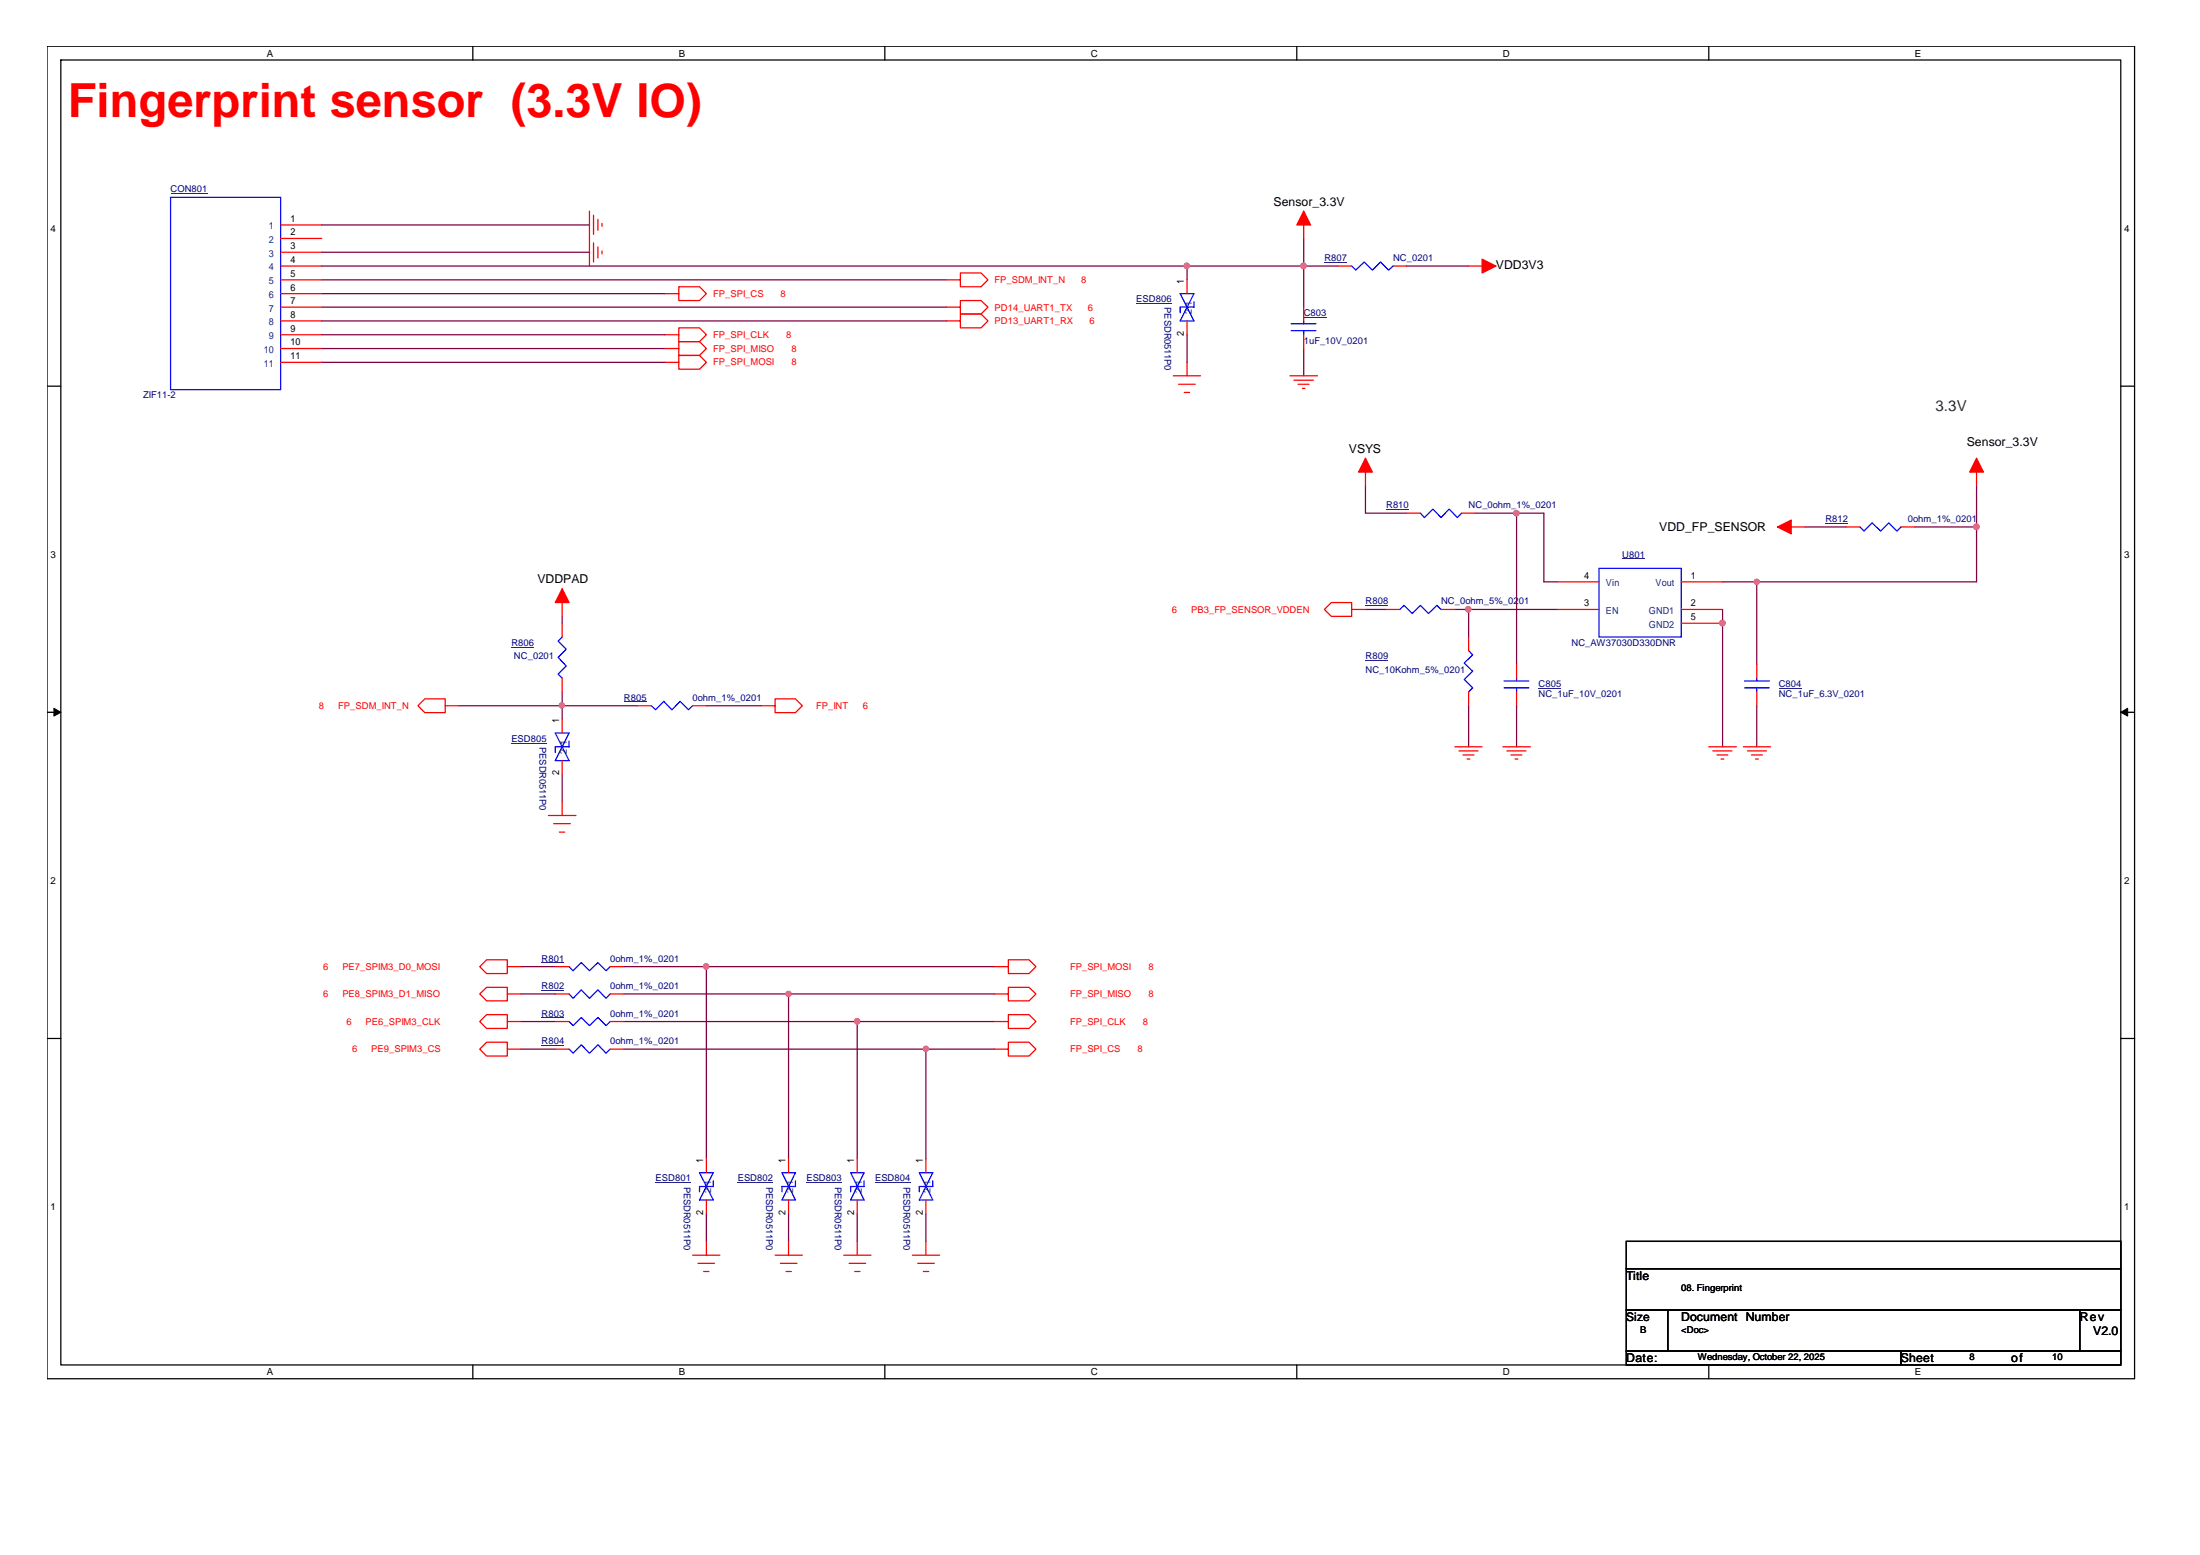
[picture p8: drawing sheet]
<svg xmlns="http://www.w3.org/2000/svg" width="297mm" height="210mm" viewBox="0 0 297 210" stroke-linecap="round" stroke-linejoin="round" font-family="sans-serif">
<path d="M6.3 6.2h281.9v179.9h-281.9zM8.2 8.1h278.1v176.1h-278.1z" fill="none" stroke="#000" stroke-width=".17"/>
<g fill="#fff">
<path d="M36 6.4h.8v1.5h-.8z"/>
<path d="M36 184.5h.8v1.4h-.8z"/>
</g>
<path d="M63.8 6.2v1.9M63.8 184.2v1.9" fill="none" stroke="#000" stroke-width=".17"/>
<g fill="#fff">
<path d="M91.7 6.4h.8v1.5h-.8z"/>
<path d="M91.7 184.5h.8v1.4h-.8z"/>
</g>
<path d="M119.5 6.2v1.9M119.5 184.2v1.9" fill="none" stroke="#000" stroke-width=".17"/>
<g fill="#fff">
<path d="M147.3 6.4h.9v1.5h-.9z"/>
<path d="M147.3 184.5h.9v1.4h-.9z"/>
</g>
<path d="M175.1 6.2v1.9M175.1 184.2v1.9" fill="none" stroke="#000" stroke-width=".17"/>
<g fill="#fff">
<path d="M202.9 6.4h.9v1.5h-.9z"/>
<path d="M202.9 184.5h.9v1.4h-.9z"/>
</g>
<path d="M230.7 6.2v1.9M230.7 184.2v1.9" fill="none" stroke="#000" stroke-width=".17"/>
<g fill="#fff">
<path d="M258.5 6.4h.9v1.5h-.9z"/>
<path d="M258.5 184.5h.9v1.4h-.9z"/>
<path d="M6.8 30.1h.7v1.5h-.7z"/>
<path d="M286.8 30.1h.7v1.5h-.7z"/>
<path d="M6.8 74.1h.7v1.5h-.7z"/>
<path d="M286.8 74.1h.7v1.5h-.7z"/>
</g>
<path d="M6.4 52.1h1.8M286.3 52.1h1.9" fill="none" stroke="#000" stroke-width=".17"/>
<g fill="#fff">
<path d="M6.8 118.2h.7v1.4h-.7z"/>
<path d="M286.8 118.2h.7v1.4h-.7z"/>
</g>
<path d="M6.4 96.2h1.8M286.3 96.2h1.9" fill="none" stroke="#000" stroke-width=".17"/>
<path d="M7.3 95.6l.9 .6-.9 .5zM286.3 96.2l1-.6v1.1z" fill="#000" stroke="#000" stroke-width=".14"/>
<g fill="#fff">
<path d="M6.8 162.2h.7v1.5h-.7z"/>
<path d="M286.8 162.2h.7v1.5h-.7z"/>
</g>
<path d="M6.4 140.2h1.8M286.3 140.2h1.9M219.6 167.6h66.7v3.7h-66.7zM219.6 171.3h66.7v5.5h-66.7zM219.6 176.8h5.6v5.6h-5.6zM225.2 176.8h55.6v5.6h-55.6zM280.8 176.8h5.5v5.6h-5.5zM219.6 182.4h37.1v1.8h-37.1zM256.7 182.4h29.6v1.8h-29.6z" fill="none" stroke="#000" stroke-width=".17"/>
<g fill="none" stroke="#800040" stroke-width=".17">
<path d="M43.4 37.8h84.4M43.4 35.9h116.9M43.4 39.6h46.4M43.4 30.4h36.2M43.4 34.1h36.2M176 35.9h4.6M176 35.9v5.6M176 32.2v3.7M176 35.9h-15.7v1.9M189.9 35.9h8.4M43.4 45.2h46.4M43.4 47h46.4"/>
<path d="M43.4 48.9h46.4M43.4 43.3h84.4M43.4 41.5h84.4M160.3 45.2v3.7M176 47v3.7M184.4 65.6v3.7h5.5M199.2 69.3h5.6M204.8 69.3v20.4M204.8 69.3h3.6v9.2h1.9M232.6 78.5h4.6M237.2 78.5v11.2M243.7 71.1h5.6"/>
<path d="M258.5 71.1h8.4M266.9 71.1v7.4h-29.7M266.9 65.6v5.5M62 95.3h13.9M75.9 95.3h10.2M75.9 93.4v1.9M75.9 83.2v.9M75.9 95.3v1.8M95.4 95.3h7.4M184.4 82.3h2.8M196.4 82.3h1.9M198.3 82.3h12"/>
<path d="M198.3 82.3v3.7M198.3 95.3v5.5M204.8 95.3v5.5M232.6 82.3v18.5M237.2 95.3v5.5M75.9 104.5v3.7M70.3 137.9h4.7M70.3 134.2h4.7M70.3 130.5h4.7M84.2 134.2h22.3M84.2 137.9h31.5M84.2 130.5h11.2"/>
<path d="M95.4 130.5v25.9M95.4 130.5h38.9M106.5 134.2v22.2M106.5 134.2h27.8M115.7 137.9v18.5M115.7 137.9h18.6M70.3 141.6h4.7M84.2 141.6h40.8M125 141.6v14.8M125 141.6h9.3M95.4 163.8v3.8M106.5 163.8v3.8"/>
<path d="M115.7 163.8v3.8M125 163.8v3.8"/>
</g>
<g fill="#f0f" stroke="#f0f" stroke-width=".17">
<circle cx="75.9" cy="95.2" r=".34"/>
<circle cx="160.2" cy="35.9" r=".35"/>
<circle cx="204.7" cy="69.3" r=".36"/>
<circle cx="232.5" cy="84.1" r=".37"/>
<circle cx="198.2" cy="82.2" r=".35"/>
<circle cx="237.2" cy="78.5" r=".34"/>
<circle cx="266.8" cy="71.1" r=".37"/>
<circle cx="95.3" cy="130.5" r=".35"/>
<circle cx="106.5" cy="134.2" r=".34"/>
<circle cx="115.7" cy="137.9" r=".35"/>
<circle cx="125" cy="141.6" r=".34"/>
<circle cx="176" cy="35.9" r=".37"/>
</g>
<g fill="none" stroke="#f00" stroke-width=".17">
<path d="M37.9 30.4h5.5M37.9 32.2h5.5M37.9 34.1h5.5M37.9 35.9h5.5M37.9 37.8h5.5M37.9 39.6h5.5M79.6 28.5v7.4M80.1 29.1v2.5M80.1 32.8v2.6M80.7 29.6v1.5M80.7 33.3v1.5M81.3 30.2v.3"/>
<path d="M81.3 33.9v.4M89.8 39.6h1.9v-.9h2.7l1 .9-1 1h-2.7v-1M127.8 37.8h1.9v-1h2.8l.9 1-.9 .9h-2.8v-.9M160.3 37.8v1.8M176 28.5v3.7M180.6 35.9h1.9M188.1 35.9h1.8M198.3 35.9h3.7M37.9 41.5h5.5M37.9 43.3h5.5M37.9 45.2h5.5M37.9 47h5.5"/>
<path d="M37.9 48.9h5.5M89.8 45.2h1.9v-.9h2.7l1 .9-1 .9h-2.7v-.9M89.8 47h1.9v-.9h2.7l1 .9-1 1h-2.7v-1M89.8 48.9h1.9v-.9h2.7l1 .9-1 .9h-2.7v-.9M127.8 41.5h1.9v-.9h2.8l.9 .9-.9 .9h-2.8v-.9M127.8 43.3h1.9v-.9h2.8l.9 .9-.9 1h-2.8v-1M158.4 50.7h3.7M159.1 51.9h2.3M159.9 53h.7M160.3 43.3v1.9M160.3 48.9v1.8M174.2 50.7h3.7"/>
<path d="M174.7 51.3h2.6M175.3 51.9h1.4M175.9 52.4h.3M176 41.5v1.8M176 45.2v1.8M75.9 79.5v3.7M184.4 61.9v3.7M189.9 69.3h1.9M197.4 69.3h1.8M210.3 78.5h5.6M227 78.5h5.6M240 71.1h3.7"/>
<path d="M249.3 71.1h1.8M256.7 71.1h1.8M266.9 61.9v3.7M60.1 95.3v.9h-2.7l-1-.9 1-1h2.7v1h1.9M75.9 84.1v1.9M75.9 91.5v1.9M75.9 97.1v1.8M86.1 95.3h1.8M93.5 95.3h1.9M102.8 95.3h1.8v-1h2.8l.9 1-.9 .9h-2.8v-.9M182.5 82.3v.9h-2.8l-.9-.9 .9-1h2.8v1h1.9M187.2 82.3h1.8"/>
<path d="M194.6 82.3h1.8M198.3 93.4v1.9M198.3 86v1.8M204.8 89.7v1.8M204.8 93.4v1.9M210.3 82.3h5.6M227 82.3h5.6M227 84.1h5.6M237.2 89.7v1.8M237.2 93.4v1.9M74 110.1h3.8M74.8 111.2h2.2"/>
<path d="M75.5 112.3h.7M75.9 102.7v1.8M75.9 108.2v1.9M196.4 100.8h3.7M197 101.4h2.6M197.5 101.9h1.5M198.1 102.5h.4M202.9 100.8h3.7M203.5 101.4h2.5M204 101.9h1.5M204.6 102.5h.3M230.7 100.8h3.7"/>
<path d="M231.3 101.4h2.5M231.8 101.9h1.5M232.4 102.5h.3M235.4 100.8h3.7M235.9 101.4h2.6M236.5 101.9h1.5M237 102.5h.4M68.5 137.9v.9h-2.8l-.9-.9 .9-.9h2.8v.9h1.8M68.5 134.2v.9h-2.8l-.9-.9 .9-.9h2.8v.9h1.8M68.5 130.5v.9h-2.8l-.9-.9 .9-.9h2.8v.9h1.8M75 137.9h1.8M75 130.5h1.8"/>
<path d="M75 134.2h1.8M82.4 137.9h1.8M82.4 130.5h1.8M82.4 134.2h1.8M134.3 137.9h1.8v-.9h2.8l1 .9-1 .9h-2.8v-.9M134.3 130.5h1.8v-.9h2.8l1 .9-1 .9h-2.8v-.9M134.3 134.2h1.8v-.9h2.8l1 .9-1 .9h-2.8v-.9M68.5 141.6v1h-2.8l-.9-1 .9-.9h2.8v.9h1.8M75 141.6h1.8M82.4 141.6h1.8M95.4 156.4v1.9M106.5 156.4v1.9"/>
<path d="M115.7 156.4v1.9M125 156.4v1.9M134.3 141.6h1.8v-.9h2.8l1 .9-1 1h-2.8v-1M93.5 169.4h3.7M94.2 170.5h2.3M95 171.6h.7M95.4 162v1.8M95.4 167.6v1.8M104.6 169.4h3.7M105.4 170.5h2.2M106.1 171.6h.7M106.5 162v1.8"/>
<path d="M106.5 167.6v1.8M113.9 169.4h3.7M114.6 170.5h2.3M115.4 171.6h.7M115.7 162v1.8M115.7 167.6v1.8M123.2 169.4h3.7M123.9 170.5h2.3M124.7 171.6h.7M125 162v1.8M125 167.6v1.8"/>
</g>
<g fill="#f00" stroke="#f00" stroke-width=".17">
<path d="M75.9 79.5l.9 1.8h-1.8z"/>
<path d="M200.1 35l1.9 .9-1.9 .9z"/>
<path d="M184.4 61.9l.9 1.8h-1.9z"/>
<path d="M176 28.5l1 1.9h-1.9z"/>
<path d="M266.9 61.9l.9 1.8h-1.9z"/>
<path d="M240 71.1l1.9-.9v1.9z"/>
</g>
<g fill="none" stroke="#00f" stroke-width=".17">
<path d="M23 26.6h14.9v26h-14.9zM159.3 39.6l1.9 3.7h-1.9l1.9-3.7zM182.5 35.9l.5 .6 1.2-1.1 1.1 1.1 1.1-1.1 1.1 1.1 .6-.6M161.2 40.7v.8h-1.9v.7M174.3 44.6h3.4M174.3 43.7h3.4M176 43.3v.4M176 44.6v.6M191.8 69.3l.5 .6 1.2-1.2 1.1 1.2 1.1-1.2 1.1 1.2 .6-.6M215.9 76.7h11.1v9.3h-11.1zM251.1 71.1l.6 .6 1.1-1.1 1.1 1.1 1.1-1.1 1.1 1.1 .6-.6M75 98.9l1.8 3.8h-1.8l1.8-3.8z"/>
<path d="M75.9 86l-.5 .5 1.1 1.1-1.1 1.1 1.1 1.2-1.1 1.1 .5 .5M87.9 95.3l.6 .5 1.1-1.1 1.1 1.1 1.1-1.1 1.2 1.1 .5-.5M189 82.3l.6-.6 1.1 1.1 1.1-1.1 1.1 1.1 1.1-1.1 .6 .6M198.3 87.8l.5 .6-1.1 1.1 1.1 1.1-1.1 1.1 1.1 1.2-.5 .5M203.1 92.9h3.3M203.1 91.9h3.3M204.8 91.5v.4M204.8 92.9v.5M235.5 92.9h3.4M235.5 91.9h3.4M237.2 91.5v.4M237.2 92.9v.5"/>
<path d="M76.8 100v.8h-1.8v.8M76.8 137.9l.6 .5 1.1-1.1 1.1 1.1 1.1-1.1 1.1 1.1 .6-.5M76.8 130.5l.6 .5 1.1-1.1 1.1 1.1 1.1-1.1 1.1 1.1 .6-.5M76.8 134.2l.6 .6 1.1-1.2 1.1 1.2 1.1-1.2 1.1 1.2 .6-.6M76.8 141.6l.6 .6 1.1-1.2 1.1 1.2 1.1-1.2 1.1 1.2 .6-.6M94.4 158.3l1.9 3.7h-1.9l1.9-3.7zM96.3 159.4v.8h-1.9v.7M105.6 158.3h1.8l-1.8 3.7h1.8zM107.4 159.4v.8h-1.8v.7M114.9 158.3h1.8l-1.8 3.7h1.8zM116.7 159.4v.8h-1.8v.7M124.1 158.3h1.8l-1.8 3.7h1.8z"/>
<path d="M125.9 159.4v.8h-1.8v.7"/>
</g>
<g fill="none" stroke="#000080" stroke-width=".14">
<path d="M23 26.1h5M178.8 35.4h3.1M153.4 41h4.8M176 42.8h3.1M187.2 68.8h3M219 75.5h3.1M246.5 70.6h3.1M69 87.3h3.1M84.2 94.8h3.1M184.4 89.2h3.1M184.4 81.8h3.1M207.7 92.9h3.1"/>
<path d="M240.2 92.9h3M69 100.3h4.8M73.1 137.4h3.1M73.1 130h3.1M73.1 133.7h3.1M73.1 141.1h3.1M88.5 159.7h4.8M99.6 159.7h4.8M108.9 159.7h4.8M118.2 159.7h4.7"/>
</g>
<text font-size="6.3" fill="#f00" x="9.1" y="15.8">Fingerprint sensor (3.3V IO)</text>
<text font-size="2" fill="#008000" x="261.3" y="55.4">3.3V</text>
<g font-size="1.7">
<text x="172" y="27.7">Sensor_3.3V</text>
<text x="202" y="36.3">VDD3V3</text>
<text x="182.1" y="61.1">VSYS</text>
<text x="265.6" y="60.2">Sensor_3.3V</text>
<text x="224" y="71.7">VDD_FP_SENSOR</text>
<text x="72.6" y="78.8">VDDPAD</text>
<text x="219.6" y="172.7">Title</text>
<text x="227" y="178.3">Document Number</text>
<text x="280.8" y="178.3">Rev</text>
<text x="219.6" y="183.9">Date:</text>
<text x="256.7" y="183.9">Sheet</text>
<text x="271.5" y="183.9">of</text>
<text x="282.6" y="180.2">V2.0</text>
</g>
<text font-size="1.6" x="219.6" y="178.3">Size</text>
<g font-size="1.3">
<text x="36" y="7.6">A</text>
<text x="91.7" y="7.6">B</text>
<text x="147.3" y="7.6">C</text>
<text x="202.9" y="7.6">D</text>
<text x="258.5" y="7.6">E</text>
<text x="39.2" y="29.9">1</text>
<text x="6.8" y="31.3">4</text>
<text x="39.2" y="31.8">2</text>
<text x="39.2" y="33.6">3</text>
<text x="39.2" y="35.5">4</text>
<text x="286.8" y="31.3">4</text>
<text x="39.2" y="37.4">5</text>
<text x="39.2" y="39.2">6</text>
<text x="39.2" y="41">7</text>
<text x="159.9" y="38.3" transform="rotate(-90 159.9 38.3)">1</text>
<text x="39.2" y="42.9">8</text>
<text x="39.2" y="44.8">9</text>
<text x="39.2" y="46.6">10</text>
<text x="159.9" y="45.3" transform="rotate(-90 159.9 45.3)">2</text>
<text x="39.2" y="48.5">11</text>
<text x="6.8" y="75.3">3</text>
<text x="286.8" y="75.3">3</text>
<text x="213.9" y="81.8">3</text>
<text x="213.9" y="78.1">4</text>
<text x="228.3" y="78.1">1</text>
<text x="228.3" y="81.8">2</text>
<text x="228.3" y="83.7">5</text>
<text x="75.5" y="97.6" transform="rotate(-90 75.5 97.6)">1</text>
<text x="75.5" y="104.7" transform="rotate(-90 75.5 104.7)">2</text>
<text x="6.8" y="119.4">2</text>
<text x="286.8" y="119.4">2</text>
<text x="95" y="157" transform="rotate(-90 95 157)">1</text>
<text x="106" y="157" transform="rotate(-90 106 157)">1</text>
<text x="115.3" y="157" transform="rotate(-90 115.3 157)">1</text>
<text x="124.6" y="157" transform="rotate(-90 124.6 157)">1</text>
<text x="6.8" y="163.4">1</text>
<text x="95" y="164" transform="rotate(-90 95 164)">2</text>
<text x="106" y="164" transform="rotate(-90 106 164)">2</text>
<text x="115.3" y="164" transform="rotate(-90 115.3 164)">2</text>
<text x="124.6" y="164" transform="rotate(-90 124.6 164)">2</text>
<text x="286.8" y="163.4">1</text>
<text x="221.4" y="179.9">B</text>
<text x="227" y="179.9">&lt;Doc&gt;</text>
<text x="227" y="174.3">08. Fingerprint</text>
<text x="36" y="185.6">A</text>
<text x="91.7" y="185.6">B</text>
<text x="147.3" y="185.6">C</text>
<text x="202.9" y="185.6">D</text>
<text x="229.2" y="183.6">Wednesday, October 22, 2025</text>
<text x="258.5" y="185.6">E</text>
<text x="265.9" y="183.6">8</text>
<text x="277.1" y="183.6">10</text>
</g>
<g font-size="1.3" fill="#000080">
<text x="23" y="26">CON801</text>
<text x="178.8" y="35.2">R807</text>
<text x="188.1" y="35.2">NC_0201</text>
<text x="153.4" y="40.8">ESD806</text>
<text x="157.2" y="41.5" transform="rotate(90 157.2 41.5)">PESDR0511P0</text>
<text x="176" y="42.6">C803</text>
<text x="176" y="46.4">1uF_10V_0201</text>
<text x="19.3" y="53.8">ZIF11-2</text>
<text x="187.2" y="68.6">R810</text>
<text x="198.3" y="68.6">NC_0ohm_1%_0201</text>
<text x="246.5" y="70.5">R812</text>
<text x="257.6" y="70.5">0ohm_1%_0201</text>
<text x="219" y="75.3">U801</text>
<text x="184.4" y="81.6">R808</text>
<text x="194.6" y="81.6">NC_0ohm_5%_0201</text>
<text x="69" y="87.2">R806</text>
<text x="69.4" y="89">NC_0201</text>
<text x="184.4" y="89">R809</text>
<text x="212.2" y="87.2">NC_AW37030D330DNR</text>
<text x="84.2" y="94.6">R805</text>
<text x="93.5" y="94.6">0ohm_1%_0201</text>
<text x="184.4" y="90.9">NC_10Kohm_5%_0201</text>
<text x="207.7" y="92.7">C805</text>
<text x="207.7" y="94">NC_1uF_10V_0201</text>
<text x="240.2" y="92.7">C804</text>
<text x="240.2" y="94">NC_1uF_6.3V_0201</text>
<text x="69" y="100.1">ESD805</text>
<text x="72.9" y="100.8" transform="rotate(90 72.9 100.8)">PESDR0511P0</text>
<text x="73.1" y="129.8">R801</text>
<text x="82.4" y="129.8">0ohm_1%_0201</text>
<text x="73.1" y="137.2">R803</text>
<text x="73.1" y="133.5">R802</text>
<text x="82.4" y="137.2">0ohm_1%_0201</text>
<text x="82.4" y="133.5">0ohm_1%_0201</text>
<text x="73.1" y="140.9">R804</text>
<text x="82.4" y="140.9">0ohm_1%_0201</text>
<text x="88.5" y="159.5">ESD801</text>
<text x="92.3" y="160.2" transform="rotate(90 92.3 160.2)">PESDR0511P0</text>
<text x="99.6" y="159.5">ESD802</text>
<text x="103.5" y="160.2" transform="rotate(90 103.5 160.2)">PESDR0511P0</text>
<text x="108.9" y="159.5">ESD803</text>
<text x="112.7" y="160.2" transform="rotate(90 112.7 160.2)">PESDR0511P0</text>
<text x="118.2" y="159.5">ESD804</text>
<text x="122" y="160.2" transform="rotate(90 122 160.2)">PESDR0511P0</text>
</g>
<g font-size="1.3" fill="#004080">
<text x="36.3" y="31">1</text>
<text x="36.3" y="32.8">2</text>
<text x="36.3" y="34.6">3</text>
<text x="36.3" y="36.5">4</text>
<text x="36.3" y="38.4">5</text>
<text x="36.3" y="40.2">6</text>
<text x="160.9" y="41.2" transform="rotate(-90 160.9 41.2)">1</text>
<text x="35.6" y="47.6">10</text>
<text x="36.3" y="42.1">7</text>
<text x="36.3" y="43.9">8</text>
<text x="36.3" y="45.8">9</text>
<text x="160.9" y="42.4" transform="rotate(-90 160.9 42.4)">2</text>
<text x="35.6" y="49.5">11</text>
<text x="216.8" y="82.9">EN</text>
<text x="216.8" y="79.1">Vin</text>
<text x="222.6" y="82.9">GND1</text>
<text x="223.5" y="79.1">Vout</text>
<text x="222.6" y="84.7">GND2</text>
<text x="76.5" y="101.7" transform="rotate(-90 76.5 101.7)">2</text>
<text x="76.5" y="100.6" transform="rotate(-90 76.5 100.6)">1</text>
<text x="96" y="161.1" transform="rotate(-90 96 161.1)">2</text>
<text x="96" y="159.9" transform="rotate(-90 96 159.9)">1</text>
<text x="107.1" y="161.1" transform="rotate(-90 107.1 161.1)">2</text>
<text x="107.1" y="159.9" transform="rotate(-90 107.1 159.9)">1</text>
<text x="116.4" y="161.1" transform="rotate(-90 116.4 161.1)">2</text>
<text x="116.4" y="159.9" transform="rotate(-90 116.4 159.9)">1</text>
<text x="125.6" y="161.1" transform="rotate(-90 125.6 161.1)">2</text>
<text x="125.6" y="159.9" transform="rotate(-90 125.6 159.9)">1</text>
</g>
<g font-size="1.3" fill="#f00">
<text x="96.3" y="40.1">FP_SPI_CS</text>
<text x="105.4" y="40.1">8</text>
<text x="134.3" y="38.2">FP_SDM_INT_N</text>
<text x="134.3" y="41.9">PD14_UART1_TX</text>
<text x="146" y="38.2">8</text>
<text x="146.9" y="41.9">6</text>
<text x="96.3" y="45.6">FP_SPI_CLK</text>
<text x="96.3" y="47.5">FP_SPI_MISO</text>
<text x="106.1" y="45.6">8</text>
<text x="106.8" y="47.5">8</text>
<text x="134.3" y="43.8">PD13_UART1_RX</text>
<text x="147.1" y="43.8">6</text>
<text x="96.3" y="49.3">FP_SPI_MOSI</text>
<text x="106.8" y="49.3">8</text>
<text x="158.2" y="82.7">6</text>
<text x="160.8" y="82.7">PB3_FP_SENSOR_VDDEN</text>
<text x="43.1" y="95.7">8</text>
<text x="45.7" y="95.7">FP_SDM_INT_N</text>
<text x="110.2" y="95.7">FP_INT</text>
<text x="116.5" y="95.7">6</text>
<text x="43.6" y="130.9">6</text>
<text x="46.2" y="130.9">PE7_SPIM3_D0_MOSI</text>
<text x="144.5" y="130.9">FP_SPI_MOSI</text>
<text x="155.1" y="130.9">8</text>
<text x="43.6" y="134.6">6</text>
<text x="46.2" y="134.6">PE8_SPIM3_D1_MISO</text>
<text x="144.5" y="134.6">FP_SPI_MISO</text>
<text x="155.1" y="134.6">8</text>
<text x="46.8" y="138.3">6</text>
<text x="47.5" y="142">6</text>
<text x="49.4" y="138.3">PE6_SPIM3_CLK</text>
<text x="50.1" y="142">PE9_SPIM3_CS</text>
<text x="144.5" y="138.3">FP_SPI_CLK</text>
<text x="144.5" y="142">FP_SPI_CS</text>
<text x="153.6" y="142">8</text>
<text x="154.3" y="138.3">8</text>
</g>
</svg>
